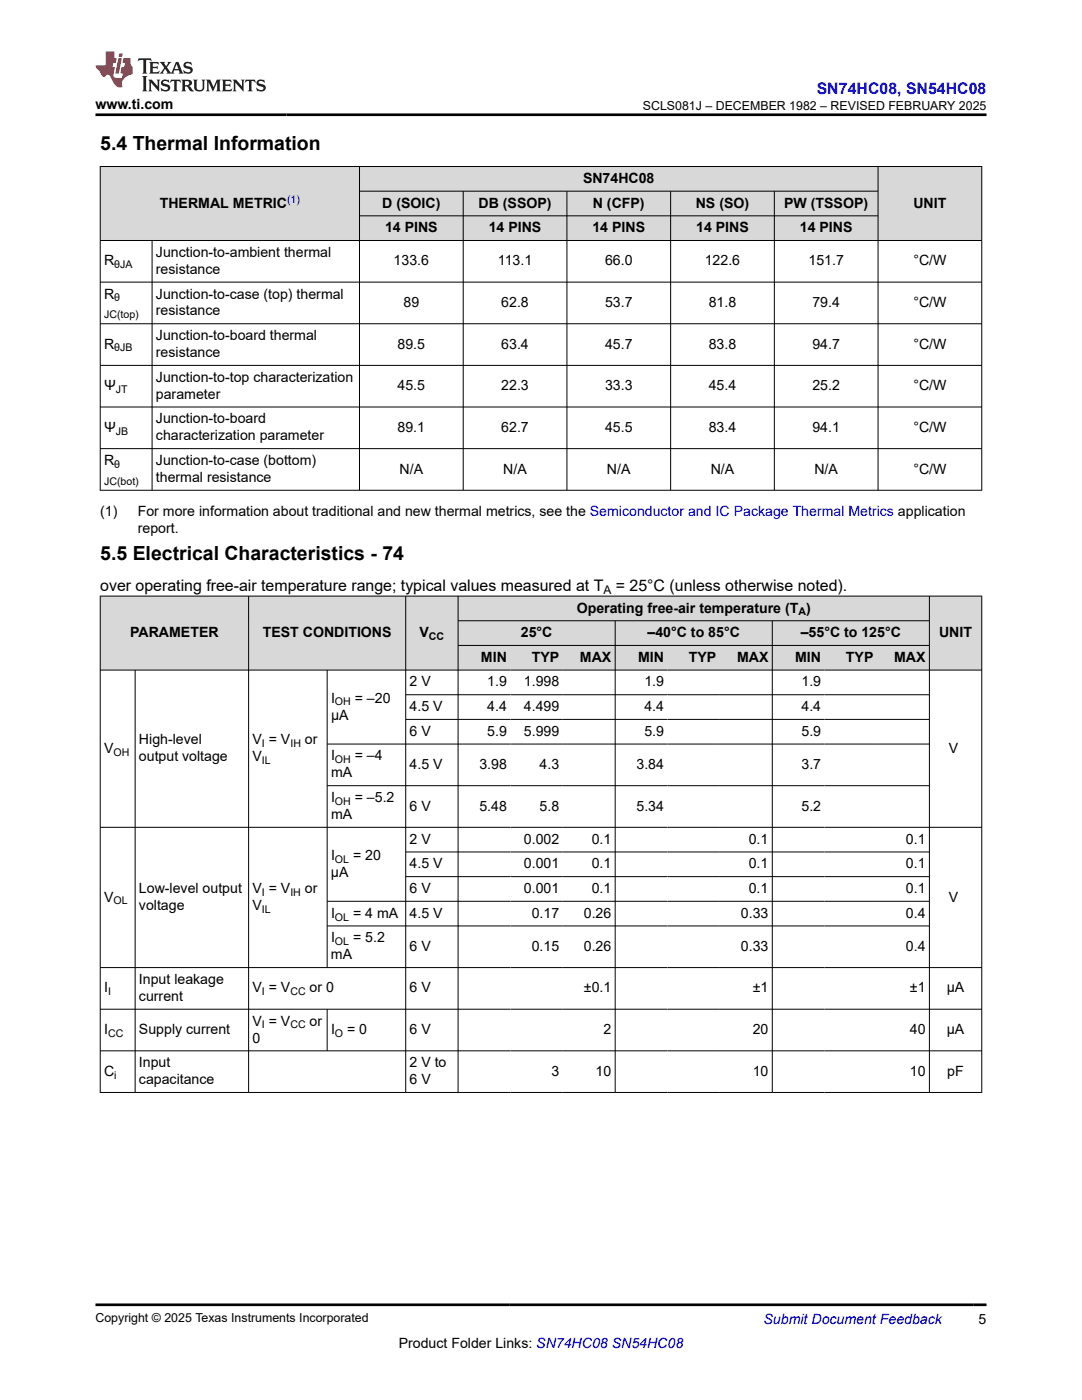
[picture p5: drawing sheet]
<svg xmlns="http://www.w3.org/2000/svg" width="216mm" height="279mm" viewBox="0 0 216 279" stroke-linecap="round" stroke-linejoin="round" font-family="sans-serif">
<g fill="#d8d8d8">
<path d="M20 33.2h175.9v5h-175.9z" fill-rule="evenodd"/>
<path d="M20.1 33.3h51.6v14.6h-51.6z" fill-rule="evenodd"/>
<path d="M71.8 33.3h103.3v4.8h-103.3z" fill-rule="evenodd"/>
<path d="M175.3 33.3h20.5v14.6h-20.5z" fill-rule="evenodd"/>
<path d="M71.8 38.2h20.6v4.8h-20.6z" fill-rule="evenodd"/>
<path d="M92.5 38.2h20.6v4.8h-20.6z" fill-rule="evenodd"/>
<path d="M113.2 38.2h20.6v4.8h-20.6z" fill-rule="evenodd"/>
<path d="M133.9 38.2h20.5v4.8h-20.5z" fill-rule="evenodd"/>
<path d="M154.6 38.2h20.5v4.8h-20.5z" fill-rule="evenodd"/>
<path d="M71.8 43.1h20.6v4.8h-20.6z" fill-rule="evenodd"/>
<path d="M92.5 43.1h20.6v4.8h-20.6z" fill-rule="evenodd"/>
<path d="M113.2 43.1h20.6v4.8h-20.6z" fill-rule="evenodd"/>
<path d="M133.9 43.1h20.5v4.8h-20.5z" fill-rule="evenodd"/>
<path d="M154.6 43.1h20.5v4.8h-20.5z" fill-rule="evenodd"/>
</g>
<g fill="none" stroke="#000" stroke-width=".2">
<path d="M19.9 33.2h176.1M20 33.2v64.7M71.7 33.2v64.7M71.7 38.2h103.6M92.4 38.2v59.7M113.1 38.2v59.7M133.8 38.2v59.7M154.5 38.2v59.7M175.2 33.2v64.7M195.9 33.2v64.7M19.9 48h176.1M19.9 56.3h176.1"/>
<path d="M30.3 48v49.9M71.7 43.1h103.6M19.9 64.6h176.1M19.9 72.9h176.1M19.9 81.2h176.1M19.9 89.5h176.1M19.9 97.8h176.1"/>
</g>
<g fill="#d8d8d8">
<path d="M20 119h175.9v4.9h-175.9z" fill-rule="evenodd"/>
<path d="M20.1 119h29.4v14.7h-29.4z" fill-rule="evenodd"/>
<path d="M49.7 119h31.2v14.7h-31.2z" fill-rule="evenodd"/>
<path d="M81 119h10.3v14.7h-10.3z" fill-rule="evenodd"/>
<path d="M91.5 119h93.9v4.8h-93.9z" fill-rule="evenodd"/>
<path d="M185.5 119h10.3v14.7h-10.3z" fill-rule="evenodd"/>
<path d="M91.5 123.9h31.2v4.8h-31.2z" fill-rule="evenodd"/>
<path d="M122.8 123.9h31.2v4.8h-31.2z" fill-rule="evenodd"/>
<path d="M154.2 123.9h31.2v4.8h-31.2z" fill-rule="evenodd"/>
<path d="M91.5 128.9h10.4v4.8h-10.4z" fill-rule="evenodd"/>
<path d="M101.9 128.9h10.4v4.8h-10.4z" fill-rule="evenodd"/>
<path d="M112.3 128.9h10.4v4.8h-10.4z" fill-rule="evenodd"/>
<path d="M122.8 128.9h10.4v4.8h-10.4z" fill-rule="evenodd"/>
<path d="M133.2 128.9h10.5v4.8h-10.5z" fill-rule="evenodd"/>
<path d="M143.7 128.9h10.3v4.8h-10.3z" fill-rule="evenodd"/>
<path d="M154.2 128.9h10.4v4.8h-10.4z" fill-rule="evenodd"/>
<path d="M164.6 128.9h10.4v4.8h-10.4z" fill-rule="evenodd"/>
<path d="M175 128.9h10.4v4.8h-10.4z" fill-rule="evenodd"/>
</g>
<g fill="none" stroke="#000" stroke-width=".2">
<path d="M19.9 119h176.1M20 118.9v99.2M49.6 118.9v99.2M81 118.9v99.2M91.4 118.9v99.2M185.5 118.9v99.2M195.9 118.9v99.2M19.9 133.7h176.1M27 133.7v84.4M65.3 133.7v59.5M81 138.7h104.5M91.4 123.9h94.1"/>
<path d="M91.4 128.8h94.1M122.8 123.9v94.2M154.1 123.9v94.2M65.3 156.8h120.2M81 143.6h104.5M185.5 148.5h-120.2M19.9 165.1h176.1M81 170h104.5M81 175h104.5M185.5 179.9h-120.2M19.9 193.1h176.1M65.3 184.8h120.2"/>
<path d="M19.9 201.4h176.1M19.9 209.7h176.1M19.9 218h176.1M65.3 201.4v8.4"/>
</g>
<path d="M27.7 11.6l-.2 .6 .5-.2h.6v.1v2.2l-.2 .4h1l-.2-.4v-2.2v-.1h.5l.5 .2-.1-.6zM29.8 12.4l.2 .3v1.6l-.2 .4h1.9l.1-.6a1.08 1.08 0 0 1-1.3 .2v-.7h.6l.4 .2v-.7l-.4 .2h-.6v-.5l.2-.2a1 1 0 0 1 1 .3l-.1-.5zM31.8 12.4l1 1.1-1 1.2h.9l-.2-.2 .4-.8 .5 .8-.2 .2h1.6l-.2-.2 .1-.5h1l.1 .5-.1 .2h.9l-.2-.4-.8-1.9h-.5l-1 2.1-.8-1.1 .9-1h-.8l.2 .2-.5 .6-.3-.6 .1-.2zM35.2 12.8l.4 1h-.8zM36.8 12.5a.65 .65 0 0 0-.2 .7 .65 .65 0 0 0 .6 .5l.7 .1 .1 .3a.79 .79 0 0 1-.7 .4 .79 .79 0 0 1-.7-.5l.1 .7 .2-.1a.93 .93 0 0 0 1.1 0 .93 .93 0 0 0 .4-.9 1.46 1.46 0 0 0-1.2-.6l-.1-.3a1.09 1.09 0 0 1 1.2 .2l-.2-.6-.1 .1-.6-.2zM28.4 15.2l.2 .4v2.2l-.2 .4h1l-.2-.4v-2.2l.2-.4zM29.6 15.9l.2 .4v1.5l-.2 .4h.8l-.3-.4v-1.3l1.7 1.8v-2l.2-.4h-.8l.2 .2 .1 1.1-1.2-1.3zM32.3 16a.65 .65 0 0 0-.2 .8 .65 .65 0 0 0 .7 .4l.6 .2 .1 .2a.79 .79 0 0 1-.7 .4 .79 .79 0 0 1-.7-.5l.1 .7 .2-.1a.93 .93 0 0 0 1.1 .1 .93 .93 0 0 0 .4-1 1.46 1.46 0 0 0-1.2-.5l-.1-.4a1.09 1.09 0 0 1 1.2 .2l-.2-.6-.1 .1-.6-.1zM34.1 15.9l-.1 .6a.63 .63 0 0 1 .7-.3l.1 1.6-.3 .4h1l-.2-.4v-1.6a.66 .66 0 0 1 .8 .3l-.1-.6zM36.2 15.9l.2 .4v1.5l-.2 .4h.9l-.2-.2v-.7h.5l.1 .2a.79 .79 0 0 0 1.2 .6l-1-.9a.61 .61 0 0 0 .6-.6 .61 .61 0 0 0-.5-.7zM36.9 16.2h.2a.47 .47 0 0 1 .5 .1 .47 .47 0 0 1 .1 .5l-.2 .1-.6 .1zM38.5 15.9l.2 .2a2.27 2.27 0 0 0 .4 2 1.04 1.04 0 0 0 1.7-.7v-1.3l.2-.2h-.8l.2 .4v1.1a.6 .6 0 0 1-.6 .6 .6 .6 0 0 1-.6-.6v-1.1l.3-.4zM41.1 15.9l.2 .4v1.5l-.2 .4h.7l-.2-.4v-1.4l.9 1.9 .8-1.9v1.4l-.2 .4h1l-.3-.4v-1.5l.3-.4h-.8l-.7 1.5-.7-1.5zM44.3 15.9l.2 .4v1.5l-.2 .4h1.9l.1-.6a1.09 1.09 0 0 1-1.3 .2v-.7h.6l.4 .2v-.6l-.4 .2h-.6v-.6l.2-.1a1.01 1.01 0 0 1 1 .3l-.1-.6zM46.4 15.9l.3 .4v1.5l-.3 .4h.8l-.2-.4v-1.3l1.6 1.8v-2l.2-.4h-.7l.2 .2v1.1l-1.2-1.3zM49 15.9l-.1 .6a.63 .63 0 0 1 .8-.3v1.6l-.3 .4h1l-.2-.4v-1.6a.66 .66 0 0 1 .8 .3l-.1-.6zM51.4 16a.65 .65 0 0 0-.2 .8 .65 .65 0 0 0 .6 .4l.6 .2 .2 .2a.79 .79 0 0 1-.8 .4 .79 .79 0 0 1-.6-.5l.1 .7 .2-.1a.93 .93 0 0 0 1 .1 .93 .93 0 0 0 .5-1 1.46 1.46 0 0 0-1.3-.5l-.1-.4a1.09 1.09 0 0 1 1.3 .2l-.2-.6-.2 .1-.5-.1z" fill="#231f20"/>
<path d="M21.1 10.3v2.7h-2.1l.1 .4 .9 1a.95 .95 0 0 0 .9 .9 .59 .59 0 0 1 .6-.4 .59 .59 0 0 1 .5 .3l.4 .8a1.59 1.59 0 0 0 2.1 1.4 1.61 1.61 0 0 1 1-2.3l1-.3-.1-1.5a1.59 1.59 0 0 1-.4-1.7h-1.4l-.2 .9h.5l-.1 .9h-.5l-.2 .9v.3l.4 .1-.2 .9h-.6a.73 .73 0 0 1-1.1-.7l.3-1.5h-.5l.2-.9h.5l.2-.9h-.5v-1.3zM23.6 11.6l-.6 3.1h.7l.6-3.1zM23.8 10.7l-.1 .6h.7l.1-.6z" fill="#ed1c24"/>
<path d="M19 22.9h177.8M19 260.4h177.8" fill="none" stroke="#000" stroke-width=".53"/>
<g font-size="3.9">
<text x="20" y="29.9">5.4 Thermal Information</text>
<text x="20" y="111.8">5.5 Electrical Characteristics - 74</text>
</g>
<text font-size="3.2" fill="#00f" x="163" y="18.7">SN74HC08, SN54HC08</text>
<g font-size="3.2">
<text x="20" y="117.9">over operating free-air temperature range; typical values measured at T</text>
<text x="122.9" y="117.9">= 25°C (unless otherwise noted).</text>
</g>
<g font-size="2.8">
<text x="19" y="21.8">www.ti.com</text>
<text x="31.9" y="41.4">THERMAL METRIC</text>
<text x="76.3" y="41.4">D (SOIC)</text>
<text x="95.5" y="41.4">DB (SSOP)</text>
<text x="116.3" y="36.5">SN74HC08</text>
<text x="118.3" y="41.4">N (CFP)</text>
<text x="138.8" y="41.4">NS (SO)</text>
<text x="156.5" y="41.4">PW (TSSOP)</text>
<text x="182.3" y="41.4">UNIT</text>
<text x="76.8" y="46.3">14 PINS</text>
<text x="97.5" y="46.3">14 PINS</text>
<text x="118.2" y="46.3">14 PINS</text>
<text x="138.9" y="46.3">14 PINS</text>
<text x="159.6" y="46.3">14 PINS</text>
<text x="20.8" y="53">R</text>
<text x="31.1" y="51.3">Junction-to-ambient thermal</text>
<text x="78.6" y="53">133.6</text>
<text x="99.3" y="53">113.1</text>
<text x="120.7" y="53">66.0</text>
<text x="140.6" y="53">122.6</text>
<text x="161.3" y="53">151.7</text>
<text x="182.2" y="53">°C/W</text>
<text x="20.8" y="59.6">R</text>
<text x="31.1" y="54.7">resistance</text>
<text x="31.1" y="59.6">Junction-to-case (top) thermal</text>
<text x="31.1" y="63">resistance</text>
<text x="80.5" y="61.3">89</text>
<text x="100" y="61.3">62.8</text>
<text x="120.7" y="61.3">53.7</text>
<text x="141.4" y="61.3">81.8</text>
<text x="162.1" y="61.3">79.4</text>
<text x="182.2" y="61.3">°C/W</text>
<text x="20.8" y="69.6">R</text>
<text x="31.1" y="67.9">Junction-to-board thermal</text>
<text x="31.1" y="71.3">resistance</text>
<text x="79.3" y="69.6">89.5</text>
<text x="100" y="69.6">63.4</text>
<text x="120.7" y="69.6">45.7</text>
<text x="141.4" y="69.6">83.8</text>
<text x="162.1" y="69.6">94.7</text>
<text x="182.2" y="69.6">°C/W</text>
<text x="20.8" y="77.9">Ψ</text>
<text x="31.1" y="76.2">Junction-to-top characterization</text>
<text x="79.3" y="77.9">45.5</text>
<text x="100" y="77.9">22.3</text>
<text x="120.7" y="77.9">33.3</text>
<text x="141.4" y="77.9">45.4</text>
<text x="162.1" y="77.9">25.2</text>
<text x="182.2" y="77.9">°C/W</text>
<text x="31.1" y="79.6">parameter</text>
<text x="20.8" y="86.2">Ψ</text>
<text x="31.1" y="84.5">Junction-to-board</text>
<text x="31.1" y="87.9">characterization parameter</text>
<text x="79.3" y="86.2">89.1</text>
<text x="100" y="86.2">62.7</text>
<text x="120.7" y="86.2">45.5</text>
<text x="141.4" y="86.2">83.4</text>
<text x="162.1" y="86.2">94.1</text>
<text x="182.2" y="86.2">°C/W</text>
<text x="20.8" y="92.8">R</text>
<text x="31.1" y="92.8">Junction-to-case (bottom)</text>
<text x="79.7" y="94.5">N/A</text>
<text x="100.4" y="94.5">N/A</text>
<text x="121.1" y="94.5">N/A</text>
<text x="141.8" y="94.5">N/A</text>
<text x="162.5" y="94.5">N/A</text>
<text x="182.2" y="94.5">°C/W</text>
<text x="31.1" y="96.2">thermal resistance</text>
<text x="20" y="103">(1)</text>
<text x="27.5" y="106.4">report.</text>
<text x="27.5" y="103">For more information about traditional and new thermal metrics, see the Semiconductor and IC Package Thermal Metrics application</text>
<text x="115.1" y="122.2">Operating free-air temperature (T )</text>
<text x="26" y="127.2">PARAMETER</text>
<text x="52.4" y="127.2">TEST CONDITIONS</text>
<text x="83.7" y="127.2">V</text>
<text x="103.9" y="127.2">25°C</text>
<text x="129.2" y="127.2">–40°C to 85°C</text>
<text x="159.8" y="127.2">–55°C to 125°C</text>
<text x="187.4" y="127.2">UNIT</text>
<text x="81.7" y="137">2 V</text>
<text x="96" y="132.1">MIN</text>
<text x="97.2" y="137">1.9</text>
<text x="104.5" y="137">1.998</text>
<text x="106.1" y="132.1">TYP</text>
<text x="115.7" y="132.1">MAX</text>
<text x="127.3" y="132.1">MIN</text>
<text x="128.6" y="137">1.9</text>
<text x="137.5" y="132.1">TYP</text>
<text x="147.1" y="132.1">MAX</text>
<text x="158.7" y="132.1">MIN</text>
<text x="159.9" y="137">1.9</text>
<text x="168.8" y="132.1">TYP</text>
<text x="178.4" y="132.1">MAX</text>
<text x="66" y="140.2">I</text>
<text x="66" y="143.6">µA</text>
<text x="70.8" y="140.2">= –20</text>
<text x="81.7" y="141.9">4.5 V</text>
<text x="97.2" y="141.9">4.4</text>
<text x="104.5" y="141.9">4.499</text>
<text x="128.6" y="141.9">4.4</text>
<text x="159.9" y="141.9">4.4</text>
<text x="27.7" y="148.5">High-level</text>
<text x="50.4" y="148.5">V = V</text>
<text x="60.8" y="148.5">or</text>
<text x="81.7" y="146.8">6 V</text>
<text x="97.2" y="146.8">5.9</text>
<text x="104.5" y="146.8">5.999</text>
<text x="128.6" y="146.8">5.9</text>
<text x="159.9" y="146.8">5.9</text>
<text x="20.8" y="150.2">V</text>
<text x="27.7" y="151.9">output voltage</text>
<text x="50.4" y="151.9">V</text>
<text x="66" y="151.8">I</text>
<text x="66" y="155.2">mA</text>
<text x="70.8" y="151.8">= –4</text>
<text x="81.7" y="153.5">4.5 V</text>
<text x="95.7" y="153.5">3.98</text>
<text x="107.7" y="153.5">4.3</text>
<text x="127" y="153.5">3.84</text>
<text x="159.9" y="153.5">3.7</text>
<text x="189.3" y="150.2">V</text>
<text x="66" y="160.1">I</text>
<text x="70.8" y="160.1">= –5.2</text>
<text x="81.7" y="161.8">6 V</text>
<text x="95.7" y="161.8">5.48</text>
<text x="107.7" y="161.8">5.8</text>
<text x="127" y="161.8">5.34</text>
<text x="159.9" y="161.8">5.2</text>
<text x="66" y="163.5">mA</text>
<text x="66" y="171.6">I</text>
<text x="70.4" y="171.6">= 20</text>
<text x="81.7" y="168.4">2 V</text>
<text x="81.7" y="173.3">4.5 V</text>
<text x="104.5" y="168.4">0.002</text>
<text x="104.5" y="173.3">0.001</text>
<text x="118.1" y="168.4">0.1</text>
<text x="118.1" y="173.3">0.1</text>
<text x="149.4" y="168.4">0.1</text>
<text x="149.4" y="173.3">0.1</text>
<text x="180.8" y="168.4">0.1</text>
<text x="180.8" y="173.3">0.1</text>
<text x="20.8" y="179.9">V</text>
<text x="27.7" y="178.2">Low-level output</text>
<text x="50.4" y="178.2">V = V</text>
<text x="60.8" y="178.2">or</text>
<text x="66" y="175">µA</text>
<text x="81.7" y="178.2">6 V</text>
<text x="104.5" y="178.2">0.001</text>
<text x="118.1" y="178.2">0.1</text>
<text x="149.4" y="178.2">0.1</text>
<text x="180.8" y="178.2">0.1</text>
<text x="189.3" y="179.9">V</text>
<text x="27.7" y="181.6">voltage</text>
<text x="50.4" y="181.6">V</text>
<text x="66" y="183.1">I</text>
<text x="70.4" y="183.1">= 4 mA</text>
<text x="81.7" y="183.1">4.5 V</text>
<text x="106.1" y="183.1">0.17</text>
<text x="116.5" y="183.1">0.26</text>
<text x="147.8" y="183.1">0.33</text>
<text x="180.8" y="183.1">0.4</text>
<text x="66" y="191.5">mA</text>
<text x="66" y="188.1">I</text>
<text x="70.4" y="188.1">= 5.2</text>
<text x="81.7" y="189.8">6 V</text>
<text x="106.1" y="189.8">0.15</text>
<text x="116.5" y="189.8">0.26</text>
<text x="147.8" y="189.8">0.33</text>
<text x="180.8" y="189.8">0.4</text>
<text x="27.7" y="196.4">Input leakage</text>
<text x="20.8" y="198.1">I</text>
<text x="27.7" y="199.8">current</text>
<text x="50.4" y="198.1">V = V</text>
<text x="61.8" y="198.1">or 0</text>
<text x="81.7" y="198.1">6 V</text>
<text x="116.5" y="198.1">±0.1</text>
<text x="150.2" y="198.1">±1</text>
<text x="181.6" y="198.1">±1</text>
<text x="188.9" y="198.1">µA</text>
<text x="20.8" y="206.4">I</text>
<text x="27.7" y="206.4">Supply current</text>
<text x="50.4" y="208.1">0</text>
<text x="50.4" y="204.7">V = V</text>
<text x="61.8" y="204.7">or</text>
<text x="66" y="206.4">I</text>
<text x="69.3" y="206.4">= 0</text>
<text x="81.7" y="206.4">6 V</text>
<text x="120.4" y="206.4">2</text>
<text x="150.2" y="206.4">20</text>
<text x="181.5" y="206.4">40</text>
<text x="188.9" y="206.4">µA</text>
<text x="20.8" y="214.7">C</text>
<text x="27.7" y="213">Input</text>
<text x="81.7" y="213">2 V to</text>
<text x="110" y="214.7">3</text>
<text x="118.8" y="214.7">10</text>
<text x="150.2" y="214.7">10</text>
<text x="181.5" y="214.7">10</text>
<text x="189" y="214.7">pF</text>
<text x="27.7" y="216.4">capacitance</text>
<text x="81.7" y="216.4">6 V</text>
<text x="79.6" y="269">Product Folder Links: SN74HC08 SN54HC08</text>
<text x="195.3" y="264.2">5</text>
</g>
<text font-size="2.8" fill="#00f" x="152.4" y="264.2">Submit Document Feedback</text>
<g font-size="2.5">
<text x="128.3" y="21.9">SCLS081J – DECEMBER 1982 – REVISED FEBRUARY 2025</text>
<text x="19" y="263.9">Copyright © 2025 Texas Instruments Incorporated</text>
</g>
<text font-size="2.4" x="120.4" y="118.5">A</text>
<text font-size="2.1" fill="#00f" x="57.3" y="40.5">(1)</text>
<g font-size="2.1">
<text x="22.8" y="53.5">θJA</text>
<text x="20.8" y="63.5">JC(top)</text>
<text x="22.8" y="60.1">θ</text>
<text x="22.8" y="70.1">θJB</text>
<text x="23.1" y="78.5">JT</text>
<text x="23.1" y="86.8">JB</text>
<text x="22.8" y="93.4">θ</text>
<text x="20.8" y="96.8">JC(bot)</text>
<text x="159.3" y="122.8">A</text>
<text x="85.6" y="127.7">CC</text>
<text x="66.8" y="140.8">OH</text>
<text x="52.3" y="149.1">I</text>
<text x="57.9" y="149.1">IH</text>
<text x="22.6" y="150.8">OH</text>
<text x="52.3" y="152.5">IL</text>
<text x="66.8" y="152.3">OH</text>
<text x="66.8" y="160.6">OH</text>
<text x="66.8" y="172.2">OL</text>
<text x="52.3" y="178.8">I</text>
<text x="57.9" y="178.8">IH</text>
<text x="22.6" y="180.5">OL</text>
<text x="52.3" y="182.2">IL</text>
<text x="66.8" y="183.7">OL</text>
<text x="66.8" y="188.6">OL</text>
<text x="21.6" y="198.6">I</text>
<text x="52.3" y="198.6">I</text>
<text x="57.9" y="198.6">CC</text>
<text x="21.6" y="206.9">CC</text>
<text x="52.3" y="205.2">I</text>
<text x="57.9" y="205.2">CC</text>
<text x="66.8" y="206.9">O</text>
<text x="22.8" y="215.2">i</text>
</g>
</svg>
